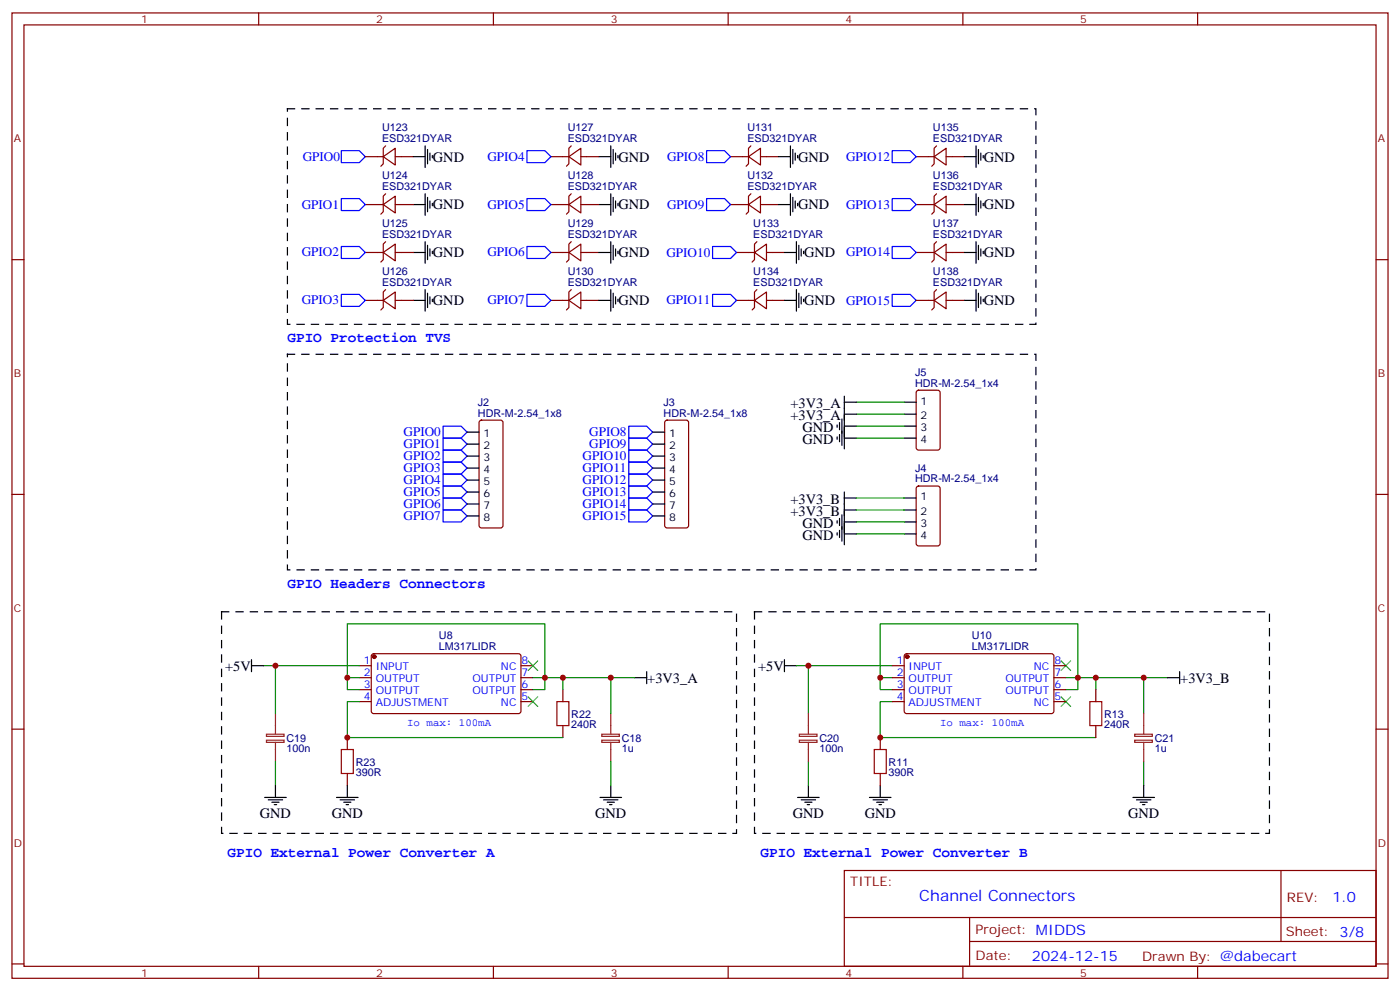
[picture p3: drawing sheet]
<svg xmlns="http://www.w3.org/2000/svg" width="412mm" height="292mm" viewBox="0 0 412 292" stroke-linecap="round" stroke-linejoin="round" font-family="sans-serif">
<g fill="none" stroke="#870000" stroke-width=".35">
<path d="M3.5 3.8h405.4v284.3h-405.4zM7.1 7.3h398.2v277.3h-398.2zM76.2 3.8v3.5M145.3 3.8v3.5M214.5 3.8v3.5M283.6 3.8v3.5M352.8 3.8v3.5M107.6 46.1h5.3M112.9 46.1l3.5-2.4v4.9zM113.6 43l-.7 .7v4.6l-.7 .7M113.6 57.1l-.7 .7v4.6l-.7 .7M116.4 46.1h5.3"/>
<path d="M162.3 46.1h5.3M167.6 46.1l3.5-2.4v4.9zM168.3 43l-.7 .7v4.6l-.7 .7M168.3 57.1l-.7 .7v4.6l-.7 .7M171.1 46.1h5.3M215.2 46.1h5.3M220.5 46.1l3.5-2.4v4.9zM221.2 43l-.7 .7v4.6l-.7 .7M221.2 57.1l-.7 .7v4.6l-.7 .7M224 46.1h5.3M269.9 46.1h5.3M275.2 46.1l3.5-2.4v4.9z"/>
<path d="M275.9 43l-.7 .7v4.6l-.7 .7M275.9 57.1l-.7 .7v4.6l-.7 .7M278.7 46.1h5.3M3.5 76.5h3.6M107.6 60.3h5.3M107.6 74.4h5.3M112.9 60.3l3.5-2.5v4.9zM112.9 74.4l3.5-2.5v4.9zM113.6 71.2l-.7 .7v4.6l-.7 .7M116.4 60.3h5.3M116.4 74.4h5.3M162.3 60.3h5.3"/>
<path d="M162.3 74.4h5.3M167.6 60.3l3.5-2.5v4.9zM167.6 74.4l3.5-2.5v4.9zM168.3 71.2l-.7 .7v4.6l-.7 .7M171.1 60.3h5.3M171.1 74.4h5.3M215.2 60.3h5.3M217 74.4h5.2M220.5 60.3l3.5-2.5v4.9zM222.2 74.4l3.6-2.5v4.9zM223 71.2l-.8 .7v4.6l-.7 .7M224 60.3h5.3"/>
<path d="M225.8 74.4h5.3M269.9 60.3h5.3M269.9 74.4h5.3M275.2 60.3l3.5-2.5v4.9zM275.2 74.4l3.5-2.5v4.9zM275.9 71.2l-.7 .7v4.6l-.7 .7M278.7 60.3h5.3M278.7 74.4h5.3M405.3 76.5h3.6M107.6 88.5h5.3M112.9 88.5l3.5-2.5v4.9zM113.6 85.3l-.7 .7v4.6l-.7 .7"/>
<path d="M116.4 88.5h5.3M162.3 88.5h5.3M167.6 88.5l3.5-2.5v4.9zM168.3 85.3l-.7 .7v4.6l-.7 .7M171.1 88.5h5.3M217 88.5h5.2M222.2 88.5l3.6-2.5v4.9zM223 85.3l-.8 .7v4.6l-.7 .7M225.8 88.5h5.3M269.9 88.5h5.3M275.2 88.5l3.5-2.5v4.9zM275.9 85.3l-.7 .7v4.6l-.7 .7"/>
<path d="M278.7 88.5h5.3M270.1 115.1l.5-.2h5.6l.7 .5v16.5l-.4 .6-5.9 .1-.7-.5v-16.5zM141.3 124l.5-.2h5.7l.5 .2 .2 .5v30.3l-.3 .5-.4 .2h-5.7l-.5-.2-.2-.5v-30.3zM196 124l.5-.2h5.6l.5 .2 .2 .5v30.3l-.2 .5-.5 .2h-5.6l-.5-.2-.2-.5v-30.3zM3.5 145.6h3.6M270.1 143.4l.5-.2h5.6l.7 .4v16.5l-.4 .6-5.9 .1-.7-.5v-16.4zM405.3 145.6h3.6M105.8 196.1h3.6M105.8 199.6h3.6M109.6 192.8l.5-.3 42.9 .1 .5 .7-.1 16.5-.6 .4-43-.1-.4-.6v-16.2zM153.5 196.1h3.5M153.5 199.6h3.5"/>
<path d="M262.8 196.1h3.5M262.8 199.6h3.5M266.6 192.8l.5-.3 42.9 .1 .4 .7v16.5l-.7 .4-42.9-.1-.5-.6v-16.2zM310.4 196.1h3.6M310.4 199.6h3.6M3.5 214.8h3.6M102.3 217.2v3.6M105.8 203.1h3.6M105.8 206.7h3.6M153.5 203.1h3.5M153.5 206.7h3.5M165.8 203.1v3.6"/>
<path d="M165.8 213.7v3.5M259.3 217.2v3.6M262.8 203.1h3.5M262.8 206.7h3.5M310.4 203.1h3.6M310.4 206.7h3.6M322.8 203.1v3.6M322.8 213.7v3.5M405.3 214.8h3.6M102.3 227.8v3.6M259.3 227.8v3.6M248.7 256.4h156.6v28.2h-156.6z"/>
<path d="M377.3 256.4v20.9M248.7 270.2h156.5M285.6 277.3h119.6M285.6 270.2v14.2M3.5 283.9h3.6M76.2 284.6v3.5M145.3 284.6v3.5M214.5 284.6v3.5M283.6 284.6v3.5M352.8 284.6v3.5M405.3 283.9h3.6"/>
</g>
<g fill="none" stroke="#000" stroke-width=".35">
<path d="M121.7 46.1h3.5M125.2 43v6.3M125.2 57.1v6.3M125.9 44v4.3M125.9 58.1v4.3M126.6 45.1v2.1M126.6 59.2v2.1M127.4 45.8v.7M127.4 59.9v.7M176.4 46.1h3.5M179.9 43v6.3M179.9 57.1v6.3"/>
<path d="M180.6 44v4.3M180.6 58.1v4.3M181.3 45.1v2.1M181.3 59.2v2.1M182 45.8v.7M182 59.9v.7M229.3 46.1h3.5M232.8 43v6.3M232.8 57.1v6.3M233.5 44v4.3M233.5 58.1v4.3M234.2 45.1v2.1"/>
<path d="M234.2 59.2v2.1M234.9 45.8v.7M234.9 59.9v.7M284 46.1h3.5M287.5 43v6.3M287.5 57.1v6.3M288.2 44v4.3M288.2 58.1v4.3M288.9 45.1v2.1M288.9 59.2v2.1M289.6 45.8v.7M289.6 59.9v.7"/>
<path d="M121.7 60.3h3.5M121.7 74.4h3.5M125.2 71.2v6.3M125.9 72.2v4.3M126.6 73.3v2.1M127.4 74v.7M176.4 60.3h3.5M176.4 74.4h3.5M179.9 71.2v6.3M180.6 72.2v4.3M181.3 73.3v2.1M182 74v.7"/>
<path d="M229.3 60.3h3.5M231.1 74.4h3.5M234.6 71.2v6.3M235.3 72.2v4.3M236 73.3v2.1M236.7 74v.7M284 60.3h3.5M284 74.4h3.5M287.5 71.2v6.3M288.2 72.2v4.3M288.9 73.3v2.1M289.6 74v.7"/>
<path d="M121.7 88.5h3.5M125.2 85.3v6.4M125.9 86.4v4.2M126.6 87.4v2.1M127.4 88.1v.7M176.4 88.5h3.5M179.9 85.3v6.4M180.6 86.4v4.2M181.3 87.4v2.1M182 88.1v.7M231.1 88.5h3.5M234.6 85.3v6.4"/>
<path d="M235.3 86.4v4.2M236 87.4v2.1M236.7 88.1v.7M284 88.5h3.5M287.5 85.3v6.4M288.2 86.4v4.2M288.9 87.4v2.1M289.6 88.1v.7M248.7 118.5h3.5M248.7 116.7v15.5M266.3 118.5h3.6M137.6 127.3h3.5"/>
<path d="M137.6 130.8h3.5M137.6 134.3h3.5M137.6 137.9h3.5M192.3 127.3h3.5M192.3 130.8h3.5M192.3 134.3h3.5M192.3 137.9h3.5M246.6 125.2v.7M246.6 128.7v.7M247.3 124.5v2.1M247.3 128v2.1M248 123.4v7.8"/>
<path d="M248.7 122h3.5M248.7 125.5h3.5M248.7 129h3.5M266.3 122h3.6M266.3 125.5h3.6M266.3 129h3.6M137.6 141.4h3.5M137.6 144.9h3.5M137.6 148.4h3.5M137.6 152h3.5M192.3 141.4h3.5M192.3 144.9h3.5"/>
<path d="M192.3 148.4h3.5M192.3 152h3.5M246.6 153.4v.7M246.6 156.9v.7M247.3 152.7v2.1M247.3 156.2v2.1M248 151.6v7.8M248.7 146.7h3.5M248.7 150.2h3.5M248.7 153.7h3.5M248.7 157.3h3.5M248.7 144.9v15.5"/>
<path d="M266.3 146.7h3.6M266.3 150.2h3.6M266.3 153.7h3.6M266.3 157.3h3.6M74.1 196.1h3.5M74.1 194.3v3.5M187 199.6h3.5M190.5 197.8v3.6M231.1 196.1h3.5M231.1 194.3v3.5M344 199.6h3.5M347.5 197.8v3.6"/>
<path d="M78 234.9h6.3M79 235.6h4.3M80.1 236.3h2.1M80.8 237h.7M81.1 231.4v3.5M99.1 234.9h6.4M100.2 235.6h4.2M101.2 236.3h2.2M102 237h.7M102.3 231.4v3.5M176.7 234.9h6.4M177.8 235.6h4.2"/>
<path d="M178.9 236.3h2.1M179.6 237h.7M179.9 231.4v3.5M234.9 234.9h6.4M236 235.6h4.2M237.1 236.3h2.1M237.8 237h.7M238.1 231.4v3.5M256.1 234.9h6.4M257.2 235.6h4.2M258.2 236.3h2.1M258.9 237h.7"/>
<path d="M259.3 231.4v3.5M333.7 234.9h6.4M334.8 235.6h4.2M335.8 236.3h2.2M336.5 237h.8M336.9 231.4v3.5"/>
</g>
<g fill="none" stroke="#00f" stroke-width=".35">
<path d="M100.5 44.4h5.3l1.8 1.7-1.8 1.8h-5.3zM100.5 58.5h5.3l1.8 1.8-1.8 1.7h-5.3zM155.2 44.4h5.3l1.8 1.7-1.8 1.8h-5.3zM155.2 58.5h5.3l1.8 1.8-1.8 1.7h-5.3zM208.1 44.4h5.3l1.8 1.7-1.8 1.8h-5.3zM208.1 58.5h5.3l1.8 1.8-1.8 1.7h-5.3zM262.8 44.4h5.3l1.8 1.7-1.8 1.8h-5.3zM262.8 58.5h5.3l1.8 1.8-1.8 1.7h-5.3zM100.5 72.6h5.3l1.8 1.8-1.8 1.7h-5.3zM155.2 72.6h5.3l1.8 1.8-1.8 1.7h-5.3zM209.9 72.6h5.3l1.8 1.8-1.8 1.7h-5.3zM262.8 72.6h5.3l1.8 1.8-1.8 1.7h-5.3z"/>
<path d="M100.5 86.7h5.3l1.8 1.8-1.8 1.7h-5.3zM155.2 86.7h5.3l1.8 1.8-1.8 1.7h-5.3zM209.9 86.7h5.3l1.8 1.8-1.8 1.7h-5.3zM262.8 86.7h5.3l1.8 1.8-1.8 1.7h-5.3zM130.5 139.6h5.3l1.8 1.8-1.8 1.8h-5.3zM130.5 136.1h5.3l1.8 1.8-1.8 1.7h-5.3zM130.5 132.6h5.3l1.8 1.7-1.8 1.8h-5.3zM130.5 129h5.3l1.8 1.8-1.8 1.8h-5.3zM130.5 125.5h5.3l1.8 1.8-1.8 1.7h-5.3zM185.2 139.6h5.3l1.8 1.8-1.8 1.8h-5.3zM185.2 136.1h5.3l1.8 1.8-1.8 1.7h-5.3zM185.2 132.6h5.3l1.8 1.7-1.8 1.8h-5.3z"/>
<path d="M185.2 129h5.3l1.8 1.8-1.8 1.8h-5.3zM185.2 125.5h5.3l1.8 1.8-1.8 1.7h-5.3zM130.5 150.2h5.3l1.8 1.8-1.8 1.7h-5.3zM130.5 146.7h5.3l1.8 1.7-1.8 1.8h-5.3zM130.5 143.2h5.3l1.8 1.7-1.8 1.8h-5.3zM185.2 150.2h5.3l1.8 1.8-1.8 1.7h-5.3zM185.2 146.7h5.3l1.8 1.7-1.8 1.8h-5.3zM185.2 143.2h5.3l1.8 1.7-1.8 1.8h-5.3z"/>
</g>
<path d="M84.7 32h220.5v63.5h-220.5zM84.7 104.4h220.5v63.5h-220.5zM65.3 180.2h151.7v65.3h-151.7zM222.2 180.2h151.7v65.3h-151.7z" fill="none" stroke="#000" stroke-width=".35" stroke-dasharray="2.1 2.1"/>
<g fill="none" stroke="#008700" stroke-width=".35">
<path d="M252.2 118.5h14.1M252.2 122h14.1M252.2 125.5h14.1M252.2 129h14.1M252.2 146.7h14.1M252.2 150.2h14.1M252.2 153.7h14.1M252.2 157.3h14.1M77.6 196.1h28.2M81.1 196.1v14.1M102.3 199.6h3.5M157 199.6h3.5v-15.9h-58.2v19.4h3.5"/>
<path d="M165.8 199.6v3.5M179.9 199.6v10.6M187 199.6h-26.5v3.5h-3.5M234.6 196.1h28.2M238.1 196.1v14.1M259.3 199.6h3.5M314 199.6h3.5v-15.9h-58.2v19.4h3.5M322.8 199.6v3.5M336.9 199.6v10.6M344 199.6h-26.5v3.5h-3.5M105.8 206.7h-3.5v10.5h63.5M262.8 206.7h-3.5v10.5h63.5"/>
<path d="M81.1 224.3v7.1M179.9 224.3v7.1M238.1 224.3v7.1M336.9 224.3v7.1"/>
</g>
<g fill="#870000" stroke="#870000" stroke-width=".35">
<circle cx="110.2" cy="193.4" r=".53"/>
<circle cx="267.2" cy="193.4" r=".53"/>
</g>
<path d="M164 206.7h3.6v7h-3.6zM321 206.7h3.6v7h-3.6zM100.5 220.8h3.6v7h-3.6zM257.5 220.8h3.6v7h-3.6z" fill="none" stroke="#a10000" stroke-width=".35"/>
<g fill="none" stroke="#8c2424" stroke-width=".35">
<path d="M78.5 216.3h5.2v.6h-5.2zM78.5 218h5.2v.7h-5.2zM81.1 210.2v6M81.1 218.7v5.6M177.3 216.3h5.2v.6h-5.2zM177.3 218h5.2v.7h-5.2zM179.9 210.2v6M179.9 218.7v5.6M235.5 216.3h5.2v.6h-5.2zM235.5 218h5.2v.7h-5.2zM238.1 210.2v6M238.1 218.7v5.6"/>
<path d="M334.3 216.3h5.1v.6h-5.1zM334.3 218h5.1v.7h-5.1zM336.9 210.2v6M336.9 218.7v5.6"/>
</g>
<path d="M155.6 194.7l2.8 2.8M158.4 194.7l-2.8 2.8M312.6 194.7l2.8 2.8M315.4 194.7l-2.8 2.8M155.6 205.2l2.8 2.9M158.4 205.2l-2.8 2.9M312.6 205.2l2.8 2.9M315.4 205.2l-2.8 2.9" fill="none" stroke="#3c3" stroke-width=".35"/>
<g fill="#c00">
<circle cx="81.1" cy="196.1" r=".88"/>
<circle cx="102.3" cy="199.6" r=".88"/>
<circle cx="160.5" cy="199.6" r=".88"/>
<circle cx="179.9" cy="199.6" r=".88"/>
<circle cx="165.8" cy="199.6" r=".88"/>
<circle cx="102.3" cy="217.2" r=".88"/>
<circle cx="259.3" cy="217.2" r=".88"/>
<circle cx="322.8" cy="199.6" r=".88"/>
<circle cx="336.9" cy="199.6" r=".88"/>
<circle cx="317.5" cy="199.6" r=".88"/>
<circle cx="259.3" cy="199.6" r=".88"/>
<circle cx="238.1" cy="196.1" r=".88"/>
</g>
<text font-size="4.6" fill="#00f" x="270.8" y="265.4">Channel Connectors</text>
<g font-size="4.2">
<text x="127.5" y="47.6">GND</text>
<text x="182.2" y="47.6">GND</text>
<text x="235.1" y="47.6">GND</text>
<text x="289.8" y="47.6">GND</text>
<text x="127.5" y="61.7">GND</text>
<text x="182.2" y="61.7">GND</text>
<text x="235.1" y="61.7">GND</text>
<text x="289.8" y="61.7">GND</text>
<text x="127.5" y="75.8">GND</text>
<text x="182.2" y="75.8">GND</text>
<text x="236.9" y="75.8">GND</text>
<text x="289.8" y="75.8">GND</text>
<text x="127.5" y="89.9">GND</text>
<text x="182.2" y="89.9">GND</text>
<text x="236.9" y="89.9">GND</text>
<text x="289.8" y="89.9">GND</text>
<text x="232.8" y="120.2">+3V3_A</text>
<text x="232.8" y="123.8">+3V3_A</text>
<text x="236.4" y="127.3">GND</text>
<text x="236.4" y="130.8">GND</text>
<text x="232.8" y="148.4">+3V3_B</text>
<text x="232.8" y="152">+3V3_B</text>
<text x="236.4" y="155.5">GND</text>
<text x="236.4" y="159">GND</text>
<text x="66.3" y="197.5">+5V</text>
<text x="223.3" y="197.5">+5V</text>
<text x="190.7" y="201">+3V3_A</text>
<text x="347.7" y="201">+3V3_B</text>
<text x="76.6" y="241">GND</text>
<text x="97.7" y="241">GND</text>
<text x="175.3" y="241">GND</text>
<text x="233.5" y="241">GND</text>
<text x="254.7" y="241">GND</text>
<text x="332.3" y="241">GND</text>
</g>
<g font-size="4.2" fill="#00f">
<text x="84.7" y="100.8">GPIO Protection TVS</text>
<text x="84.7" y="173.1">GPIO Headers Connectors</text>
<text x="67" y="252.5">GPIO External Power Converter A</text>
<text x="224" y="252.5">GPIO External Power Converter B</text>
<text x="392.5" y="265.7">1.0</text>
<text x="304" y="283">2024-12-15</text>
</g>
<g font-size="3.9" fill="#00f">
<text x="89.2" y="47.4">GPIO0</text>
<text x="143.6" y="47.3">GPIO4</text>
<text x="196.5" y="47.3">GPIO8</text>
<text x="249.2" y="47.3">GPIO12</text>
<text x="88.9" y="61.5">GPIO1</text>
<text x="143.6" y="61.5">GPIO5</text>
<text x="196.5" y="61.4">GPIO9</text>
<text x="249.2" y="61.4">GPIO13</text>
<text x="88.9" y="75.5">GPIO2</text>
<text x="143.6" y="75.5">GPIO6</text>
<text x="196.3" y="75.6">GPIO10</text>
<text x="249.2" y="75.5">GPIO14</text>
<text x="88.9" y="89.6">GPIO3</text>
<text x="143.6" y="89.6">GPIO7</text>
<text x="196.3" y="89.6">GPIO11</text>
<text x="249.2" y="89.7">GPIO15</text>
<text x="118.9" y="132">GPIO1</text>
<text x="118.9" y="128.5">GPIO0</text>
<text x="173.6" y="132">GPIO9</text>
<text x="173.6" y="128.4">GPIO8</text>
<text x="118.9" y="135.5">GPIO2</text>
<text x="171.6" y="135.5">GPIO10</text>
<text x="118.9" y="142.6">GPIO4</text>
<text x="118.9" y="139">GPIO3</text>
<text x="171.6" y="142.6">GPIO12</text>
<text x="171.6" y="139">GPIO11</text>
<text x="118.9" y="149.6">GPIO6</text>
<text x="118.9" y="146.1">GPIO5</text>
<text x="171.6" y="149.6">GPIO14</text>
<text x="171.6" y="146.1">GPIO13</text>
<text x="118.9" y="153.1">GPIO7</text>
<text x="171.6" y="153.1">GPIO15</text>
</g>
<g font-size="3.9" fill="#800">
<text x="250.5" y="261">TITLE:</text>
<text x="379.1" y="265.7">REV:</text>
<text x="287.4" y="275.2">Project: MIDDS</text>
<text x="378.7" y="275.8">Sheet: 3/8</text>
<text x="287.4" y="282.9">Date:</text>
<text x="336.4" y="282.9">Drawn By: @dabecart</text>
</g>
<g font-size="3.2" fill="#800">
<text x="41.6" y="6.8">1</text>
<text x="110.8" y="6.8">2</text>
<text x="179.9" y="6.8">3</text>
<text x="249.1" y="6.8">4</text>
<text x="318.2" y="6.8">5</text>
<text x="4.1" y="41.9">A</text>
<text x="405.9" y="41.9">A</text>
<text x="4.1" y="111.1">B</text>
<text x="405.9" y="111.1">B</text>
<text x="4.1" y="180.2">C</text>
<text x="405.9" y="180.2">C</text>
<text x="4.1" y="249.3">D</text>
<text x="405.9" y="249.3">D</text>
<text x="41.6" y="287.6">1</text>
<text x="110.8" y="287.6">2</text>
<text x="179.9" y="287.6">3</text>
<text x="249.1" y="287.6">4</text>
<text x="318.2" y="287.6">5</text>
</g>
<g font-size="3.2" fill="#000080">
<text x="112.5" y="41.9">ESD321DYAR</text>
<text x="112.5" y="38.7">U123</text>
<text x="167.2" y="41.9">ESD321DYAR</text>
<text x="167.2" y="38.7">U127</text>
<text x="220.1" y="41.9">ESD321DYAR</text>
<text x="220.1" y="38.7">U131</text>
<text x="274.8" y="41.9">ESD321DYAR</text>
<text x="274.8" y="38.7">U135</text>
<text x="112.5" y="52.8">U124</text>
<text x="167.2" y="52.8">U128</text>
<text x="220.1" y="52.8">U132</text>
<text x="274.8" y="52.8">U136</text>
<text x="112.5" y="56">ESD321DYAR</text>
<text x="167.2" y="56">ESD321DYAR</text>
<text x="220.1" y="56">ESD321DYAR</text>
<text x="274.8" y="56">ESD321DYAR</text>
<text x="112.5" y="70.1">ESD321DYAR</text>
<text x="112.5" y="66.9">U125</text>
<text x="167.2" y="70.1">ESD321DYAR</text>
<text x="167.2" y="66.9">U129</text>
<text x="221.9" y="70.1">ESD321DYAR</text>
<text x="221.9" y="66.9">U133</text>
<text x="274.8" y="70.1">ESD321DYAR</text>
<text x="274.8" y="66.9">U137</text>
<text x="112.5" y="81">U126</text>
<text x="167.2" y="81">U130</text>
<text x="221.9" y="81">U134</text>
<text x="274.8" y="81">U138</text>
<text x="112.5" y="84.2">ESD321DYAR</text>
<text x="167.2" y="84.2">ESD321DYAR</text>
<text x="221.9" y="84.2">ESD321DYAR</text>
<text x="274.8" y="84.2">ESD321DYAR</text>
<text x="269.5" y="113.9">HDR-M-2.54_1x4</text>
<text x="269.5" y="110.7">J5</text>
<text x="140.8" y="119.5">J2</text>
<text x="195.5" y="119.5">J3</text>
<text x="140.8" y="122.7">HDR-M-2.54_1x8</text>
<text x="195.5" y="122.7">HDR-M-2.54_1x8</text>
<text x="269.5" y="142.1">HDR-M-2.54_1x4</text>
<text x="269.5" y="138.9">J4</text>
<text x="129.3" y="191.4">LM317LIDR</text>
<text x="129.3" y="188.3">U8</text>
<text x="286.3" y="191.4">LM317LIDR</text>
<text x="286.3" y="188.3">U10</text>
<text x="168.3" y="214.5">240R</text>
<text x="168.3" y="211.4">R22</text>
<text x="325.3" y="214.5">240R</text>
<text x="325.3" y="211.4">R13</text>
<text x="84.4" y="221.5">100n</text>
<text x="84.4" y="218.4">C19</text>
<text x="183.2" y="221.5">1u</text>
<text x="183.2" y="218.4">C18</text>
<text x="241.4" y="221.5">100n</text>
<text x="241.4" y="218.4">C20</text>
<text x="340.1" y="221.5">1u</text>
<text x="340.1" y="218.4">C21</text>
<text x="104.8" y="225.5">R23</text>
<text x="261.8" y="225.5">R11</text>
<text x="104.8" y="228.6">390R</text>
<text x="261.8" y="228.6">390R</text>
</g>
<g font-size="3.2">
<text x="271.2" y="119.2">1</text>
<text x="271.2" y="123.4">2</text>
<text x="142.4" y="128.7">1</text>
<text x="197.1" y="128.7">1</text>
<text x="271.2" y="126.9">3</text>
<text x="271.2" y="130.5">4</text>
<text x="142.4" y="132.2">2</text>
<text x="142.4" y="135.7">3</text>
<text x="197.1" y="132.2">2</text>
<text x="197.1" y="135.7">3</text>
<text x="142.4" y="139.3">4</text>
<text x="142.4" y="142.8">5</text>
<text x="197.1" y="139.3">4</text>
<text x="197.1" y="142.8">5</text>
<text x="142.4" y="146.3">6</text>
<text x="142.4" y="149.9">7</text>
<text x="197.1" y="146.3">6</text>
<text x="197.1" y="149.9">7</text>
<text x="271.2" y="147.4">1</text>
<text x="142.4" y="153.4">8</text>
<text x="197.1" y="153.4">8</text>
<text x="271.2" y="151.6">2</text>
<text x="271.2" y="155.2">3</text>
<text x="271.2" y="158.7">4</text>
</g>
<g font-size="3.2" fill="#00f">
<text x="107.2" y="195.7">1</text>
<text x="110.7" y="197.5">INPUT</text>
<text x="147.6" y="197.5">NC</text>
<text x="153.6" y="195.7">8</text>
<text x="264.2" y="195.7">1</text>
<text x="267.7" y="197.5">INPUT</text>
<text x="304.5" y="197.5">NC</text>
<text x="310.6" y="195.7">8</text>
<text x="107.2" y="199.2">2</text>
<text x="107.2" y="202.8">3</text>
<text x="110.7" y="201">OUTPUT</text>
<text x="139.2" y="201">OUTPUT</text>
<text x="153.6" y="202.8">6</text>
<text x="153.6" y="199.2">7</text>
<text x="264.2" y="199.2">2</text>
<text x="264.2" y="202.8">3</text>
<text x="267.7" y="201">OUTPUT</text>
<text x="296.2" y="201">OUTPUT</text>
<text x="310.6" y="202.8">6</text>
<text x="310.6" y="199.2">7</text>
<text x="107.2" y="206.3">4</text>
<text x="110.7" y="204.5">OUTPUT</text>
<text x="110.7" y="208.1">ADJUSTMENT</text>
<text x="139.2" y="204.5">OUTPUT</text>
<text x="147.6" y="208.1">NC</text>
<text x="153.6" y="206.3">5</text>
<text x="264.2" y="206.3">4</text>
<text x="267.7" y="204.5">OUTPUT</text>
<text x="267.7" y="208.1">ADJUSTMENT</text>
<text x="296.2" y="204.5">OUTPUT</text>
<text x="304.5" y="208.1">NC</text>
<text x="310.6" y="206.3">5</text>
<text x="119.9" y="213.7">Io max: 100mA</text>
<text x="276.9" y="213.7">Io max: 100mA</text>
</g>
</svg>
